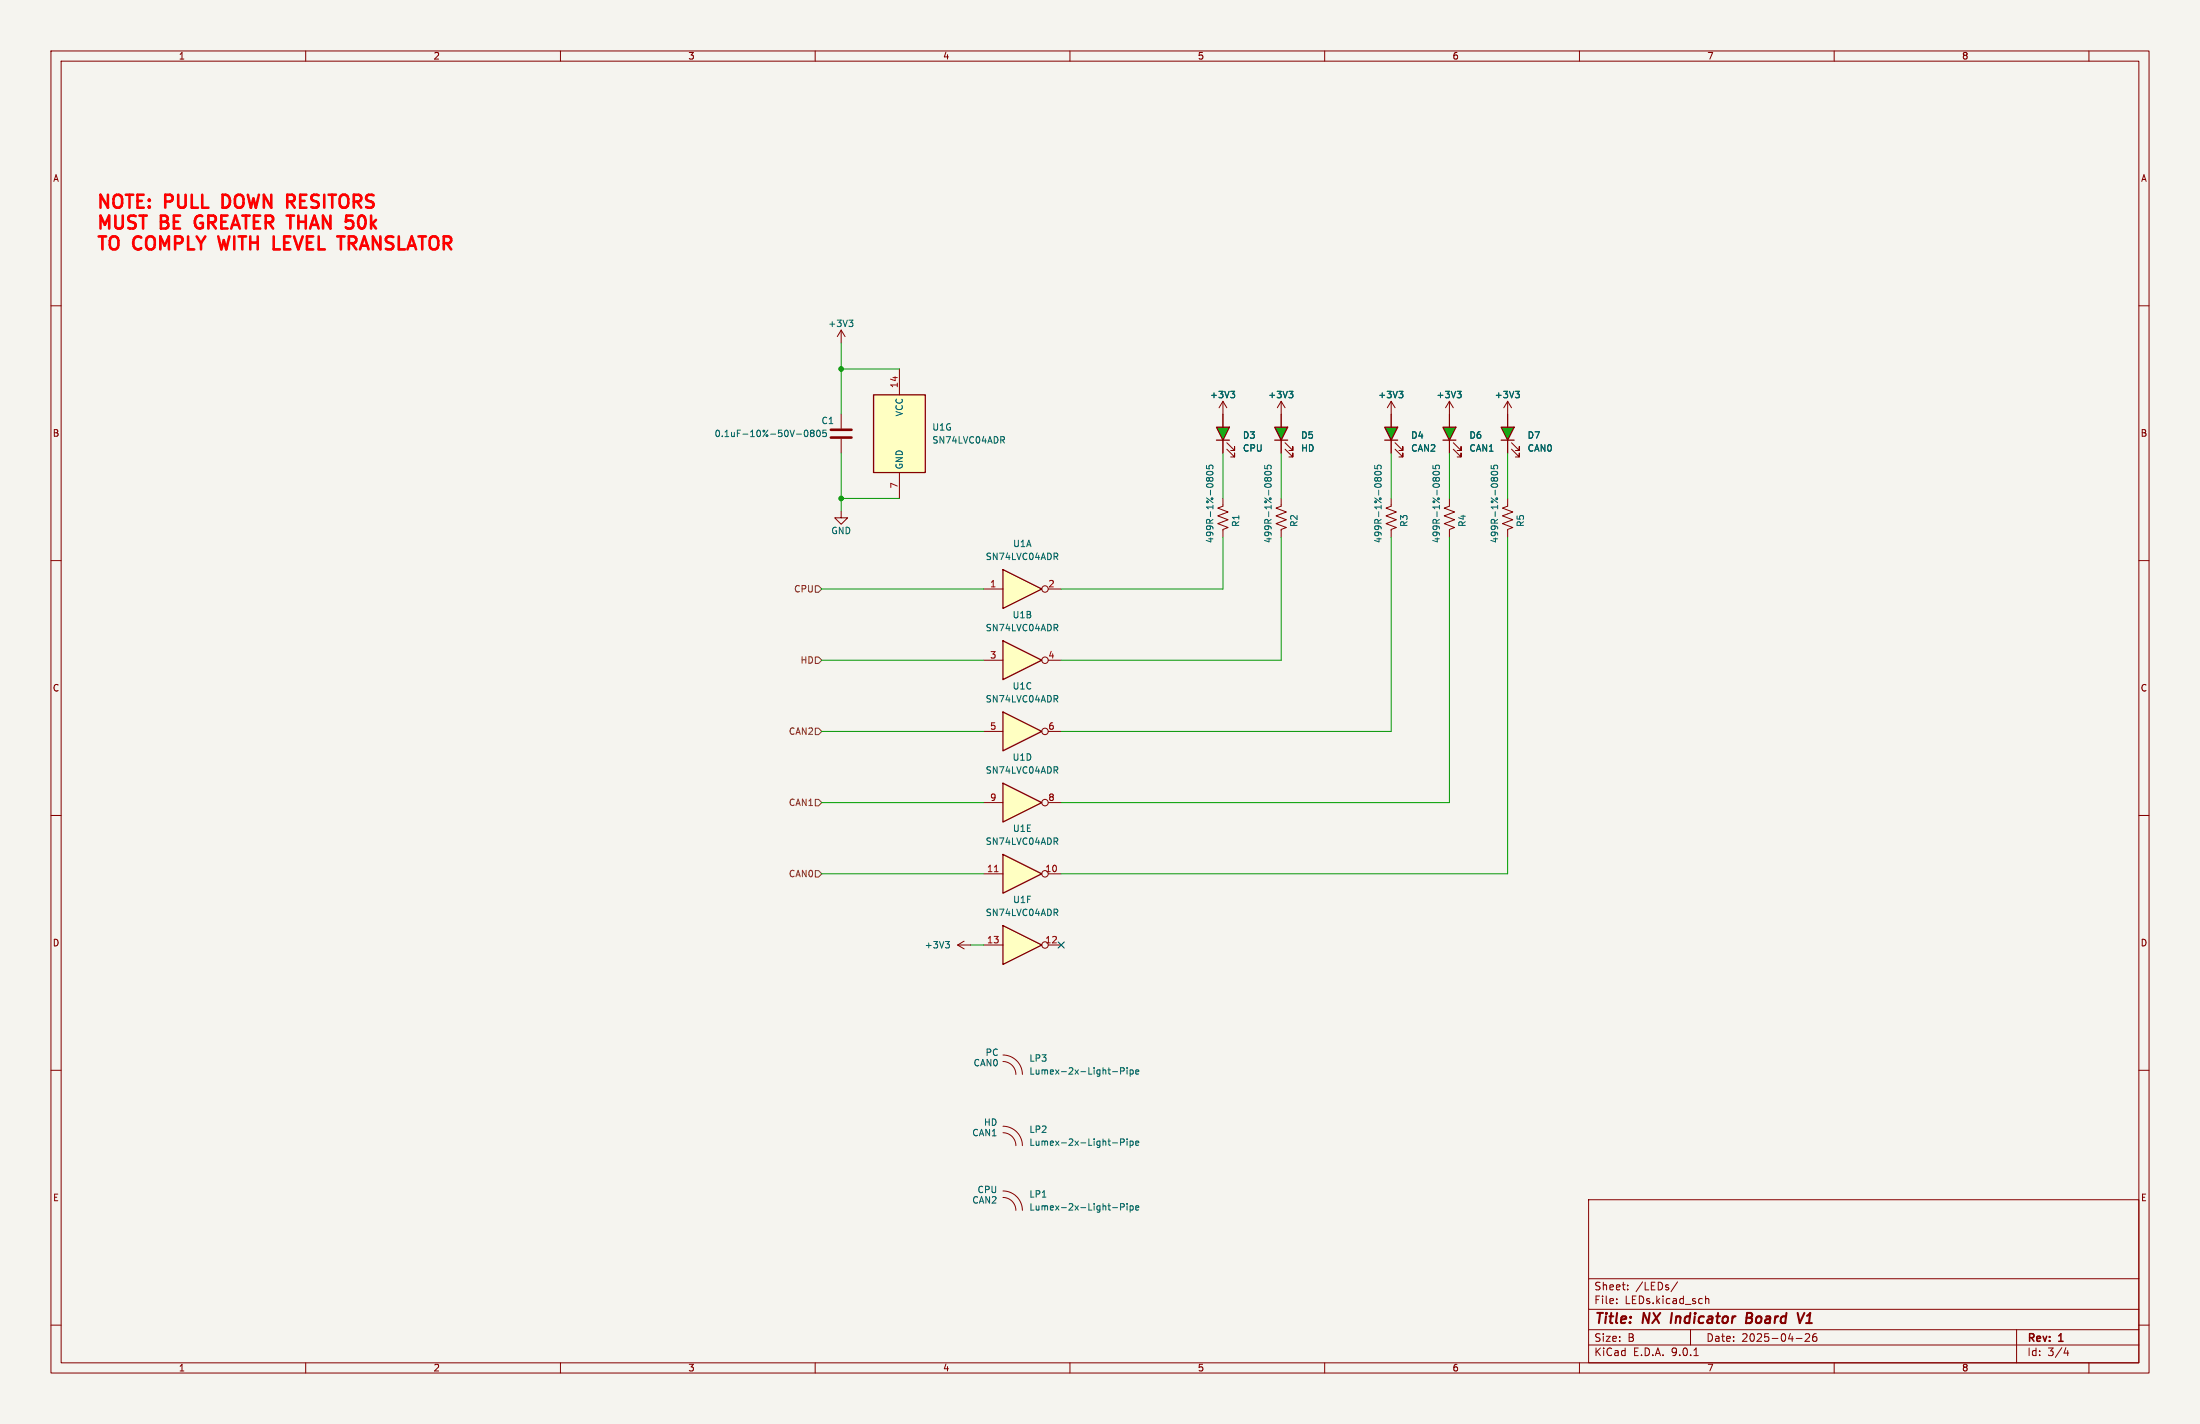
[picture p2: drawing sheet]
<svg xmlns="http://www.w3.org/2000/svg" width="432mm" height="279mm" viewBox="0 0 432 279" stroke-linecap="round" stroke-linejoin="round" font-family="sans-serif">
<path d="M0 0h431.8v279.4h-431.8z" fill="#f5f4ef" stroke="#f5f4ef" stroke-width=".2"/>
<g fill="none" stroke="#840000" stroke-width=".2">
<path d="M10 10h411.8v259.4h-411.8zM12 12h407.8v255.4h-407.8zM60 10v2M110 10v2M160 10v2M210 10v2M260 10v2M310 10v2M360 10v2M410 10v2M10 60h2M419.8 60h2"/>
<path d="M10 110h2M419.8 110h2M10 160h2M419.8 160h2M10 210h2M419.8 210h2M311.8 235.4h108v32h-108zM10 260h2M311.8 256.9h108M311.8 250.9h108M317.3 255.6v.2M317.3 254.9v.1"/>
<path d="M319.5 252.9v.2M319.5 252.2v.1M329.3 251.5l-1.3 1.9M334.8 254.3v1.5M334.8 254.9l.2-.1 .3 .1 .1 .9M419.8 260h2M60 267.4v2M110 267.4v2M160 267.4v2M210 267.4v2M260 267.4v2M310 267.4v2"/>
<path d="M311.8 263.9h108M311.8 260.9h108M331.8 260.9v3M332.5 266h.8M352.5 262.6h1.2M354.3 261.8l.6-.1 .2 .1 .1 .3-.9 1.1h.9M356.5 261.7a.59 .59 0 0 0-.7 .6v.6l.1 .2 .4 .1 .2-.2 .1-.5-.1-.2h-.5l-.2 .2M360 267.4v2M395.8 260.9v6.5M405.5 264.4l-.4 1.1h.9M405.8 265v1M410 267.4v2"/>
</g>
<path d="M328.2 257.6l-.3 2M342.8 258.6h.7M343.5 258.6l.2 .1M343.6 257.6h-.7l-.2 2 .9-.1M343.7 258.5l-.2 .1M354.2 257.6l-1 2M354.5 259.6h1.1M354.9 258.1l-.2 .1" fill="none" stroke="#840000" stroke-width=".4"/>
<path d="M250.2 83.8h2.5l-1.2 2.6z" fill="#00c200"/>
<path d="M251.5 81.3v2.5M251.5 86.4v2.5M252.2 88.1l1.5 1.6v-.8v.8h-.7M252.2 86.9l1.5 1.5v-.8v.8h-.7" fill="none" stroke="#840000" stroke-width=".2"/>
<path d="M250.2 83.8h2.5l-1.2 2.6zM250.2 86.4h2.5" fill="none" stroke="#840000" stroke-width=".25"/>
<path d="M283.2 83.8h2.5l-1.2 2.6z" fill="#00c200"/>
<path d="M251.5 78.7l-.8 1.3M251.5 78.7l.7 1.3M251.5 78.7v2.6M240 97.8v1.5l-1 .4 2 .8-2 .7 2 .8-2 .7 2 .8-1 .4v1.5M251.5 97.8v1.5l-1.1 .4 2.1 .8-2.1 .7 2.1 .8-2.1 .7 2.1 .8-1 .4v1.5M284.5 81.3v2.5M284.5 86.4v2.5M285.2 88.1l1.6 1.6v-.8v.8h-.8M285.2 86.9l1.6 1.5v-.8v.8h-.8" fill="none" stroke="#840000" stroke-width=".2"/>
<path d="M283.2 83.8h2.5l-1.2 2.6zM283.2 86.4h2.5" fill="none" stroke="#840000" stroke-width=".25"/>
<g fill="none" stroke="#006464" stroke-width=".2">
<path d="M253 76.8h.8l-.5 .5M253.5 77.3l.3 .2v.3l-.3 .2M236.8 91.3v.6l.6 .1-.1-.2v-.4l.2-.1h.4l.2 .2-.2 .5M236.9 92.7a.75 .75 0 0 1 1.2 .2 .72 .72 0 0 1-1.3-.1zM237.3 94.2v.1M237.3 93.9l-.2-.2h-.2l-.1 .2 .1 .4M237.3 93.9l.3-.2h.3l.2 .2-.1 .4M237.3 93.9v.3M237.3 94.2l.1 .1M248.2 91.3v.6l.6 .1-.1-.2 .1-.4 .2-.1h.4l.1 .2-.1 .5M248.3 92.7a.75 .75 0 0 1 1.2 .2 .72 .72 0 0 1-1.3-.1zM248.8 93.9l-.3-.2h-.1l-.2 .2 .1 .4"/>
<path d="M248.8 93.9l.2-.2h.4l.1 .2-.1 .4M248.8 94.2l-.1 .1M248.8 93.9v.3M248.8 94.2v.1"/>
</g>
<path d="M196.8 181.6l7.7 3.8-7.7 3.8z" fill="#ffffc2"/>
<path d="M196.8 181.6l7.7 3.8-7.7 3.8z" fill="none" stroke="#840000" stroke-width=".25"/>
<g fill="none" stroke="#840000" stroke-width=".2">
<path d="M240 78.7l-.7 1.3M240 78.7l.8 1.3M240 78.7v2.6M193 185.4h3.8M205.7 185.4h2.6"/>
<circle cx="205.1" cy="185.4" r=".63"/>
</g>
<path d="M241.5 76.8h.8l-.4 .5M242.1 77.3l.2 .2v.3l-.2 .2M207.2 179l.4 .6M207.4 178.4l.2 .2-.2 .4" fill="none" stroke="#006464" stroke-width=".2"/>
<path d="M196.8 167.6l7.7 3.9-7.7 3.8z" fill="#ffffc2"/>
<path d="M196.8 167.6l7.7 3.9-7.7 3.8z" fill="none" stroke="#840000" stroke-width=".25"/>
<g fill="none" stroke="#840000" stroke-width=".2">
<path d="M193 171.5h3.8M205.7 171.5h2.6"/>
<circle cx="205.1" cy="171.4" r=".63"/>
</g>
<path d="M195.2 171h.7" fill="none" stroke="#a90000" stroke-width=".2"/>
<path d="M207.2 165.1l.4 .6M207.4 164.4l.2 .3-.2 .4" fill="none" stroke="#006464" stroke-width=".2"/>
<path d="M196.8 153.7l7.7 3.8-7.7 3.8z" fill="#ffffc2"/>
<path d="M196.8 153.7l7.7 3.8-7.7 3.8z" fill="none" stroke="#840000" stroke-width=".25"/>
<g fill="none" stroke="#840000" stroke-width=".2">
<path d="M193 157.5h3.8M205.7 157.5h2.6"/>
<circle cx="205.1" cy="157.5" r=".63"/>
</g>
<path d="M207.2 151.1l.4 .6M207.4 150.4l.2 .3-.2 .4" fill="none" stroke="#006464" stroke-width=".2"/>
<path d="M294.6 83.8h2.6l-1.3 2.6z" fill="#00c200"/>
<path d="M295.9 81.3v2.5M295.9 86.4v2.5M296.7 88.1l1.5 1.6v-.8v.8h-.8M296.7 86.9l1.5 1.5v-.8v.8h-.8" fill="none" stroke="#840000" stroke-width=".2"/>
<path d="M294.6 83.8h2.6l-1.3 2.6zM294.6 86.4h2.6" fill="none" stroke="#840000" stroke-width=".25"/>
<path d="M238.8 83.8h2.5l-1.3 2.6z" fill="#00c200"/>
<path d="M240 81.3v2.5M240 86.4v2.5M240.8 88.1l1.5 1.6v-.8v.8h-.7M240.8 86.9l1.5 1.5v-.8v.8h-.7M273 97.8v1.5l-1 .4 2.1 .8-2.1 .7 2.1 .8-2.1 .7 2.1 .8-1.1 .4v1.5M284.5 97.8v1.5l-1 .4 2 .8-2 .7 2 .8-2 .7 2 .8-1 .4v1.5M295.9 97.8v1.5l-1 .4 2 .8-2 .7 2 .8-2 .7 2 .8-1 .4v1.5" fill="none" stroke="#840000" stroke-width=".2"/>
<path d="M238.8 83.8h2.5l-1.3 2.6zM238.8 86.4h2.5" fill="none" stroke="#840000" stroke-width=".25"/>
<g fill="none" stroke="#006464" stroke-width=".2">
<path d="M269.8 91.3v.6l.6 .1-.1-.2 .1-.4 .1-.1h.5l.1 .2-.1 .5M269.9 92.7a.75 .75 0 0 1 1.2 .2 .72 .72 0 0 1-1.3-.1zM270.4 93.9l-.3-.2h-.2l-.1 .2 .1 .4M270.4 93.9l.2-.2h.4l.1 .2-.1 .4M270.4 94.2l-.1 .1M270.4 93.9v.3M270.4 94.2v.1M281.2 91.3v.6l.7 .1-.2-.2 .1-.4 .2-.1h.4l.1 .2-.1 .5M281.3 92.7a.75 .75 0 0 1 1.2 .2 .72 .72 0 0 1-1.3-.1zM281.8 93.9l-.2-.2h-.2l-.2 .2 .1 .4M281.8 93.9l.2-.2h.4l.1 .2v.4M281.8 94.2l-.1 .1"/>
<path d="M281.8 93.9v.3M281.8 94.2l.1 .1M292.7 91.3v.6l.6 .1-.1-.2v-.4l.2-.1h.4l.1 .2-.1 .5M292.7 92.7a.75 .75 0 0 1 1.2 .2 .72 .72 0 0 1-1.2-.1zM293.2 94.2v.1M293.2 93.9l-.2-.2h-.2l-.1 .2v.4M293.2 93.9l.3-.2h.3l.1 .2v.4M293.2 93.9v.3M293.2 94.2l.1 .1"/>
</g>
<path d="M196.8 111.8l7.7 3.8-7.7 3.8z" fill="#ffffc2"/>
<path d="M196.8 111.8l7.7 3.8-7.7 3.8z" fill="none" stroke="#840000" stroke-width=".25"/>
<g fill="none" stroke="#840000" stroke-width=".2">
<path d="M193 115.6h3.8M205.7 115.6h2.6"/>
<circle cx="205.1" cy="115.6" r=".63"/>
</g>
<path d="M207.2 109.2l.4 .6M207.4 108.5l.2 .3-.2 .4" fill="none" stroke="#006464" stroke-width=".2"/>
<path d="M196.8 125.7l7.7 3.8-7.7 3.9z" fill="#ffffc2"/>
<path d="M196.8 125.7l7.7 3.8-7.7 3.9z" fill="none" stroke="#840000" stroke-width=".25"/>
<g fill="none" stroke="#840000" stroke-width=".2">
<path d="M193 129.5h3.8M205.7 129.5h2.6"/>
<circle cx="205.1" cy="129.5" r=".63"/>
</g>
<path d="M207.2 123.2l.4 .6M207.4 122.5l.2 .2-.2 .5" fill="none" stroke="#006464" stroke-width=".2"/>
<path d="M196.8 139.7l7.7 3.8-7.7 3.8z" fill="#ffffc2"/>
<path d="M196.8 139.7l7.7 3.8-7.7 3.8z" fill="none" stroke="#840000" stroke-width=".25"/>
<g fill="none" stroke="#840000" stroke-width=".2">
<path d="M284.5 78.7l-.8 1.3M284.5 78.7l.7 1.3M284.5 78.7v2.6M295.9 78.7l-.8 1.3M295.9 78.7l.8 1.3M295.9 78.7v2.6M165.1 81.3v2.8M165.1 86.1v2.8M165.1 100.3v1.3h1.3l-1.3 1.3-1.3-1.3h1.3M193 143.5h3.8M205.7 143.5h2.6M188 185.4l1.2 .8"/>
<path d="M188 185.4h2.5M189.2 184.7l-1.2 .7M196.8 208.3a2.54 2.54 0 0 1 2.6 2.5M196.9 207a3.8 3.8 0 0 1 3.8 3.8M196.8 222.3a2.54 2.54 0 0 1 2.6 2.5M196.8 235a2.54 2.54 0 0 1 2.6 2.5M196.9 221a3.8 3.8 0 0 1 3.8 3.8M196.9 233.7a3.8 3.8 0 0 1 3.8 3.8"/>
<circle cx="205.1" cy="143.5" r=".63"/>
</g>
<g fill="none" stroke="#006464" stroke-width=".2">
<path d="M286 76.8h.8l-.4 .5M286.5 77.3l.3 .2v.3l-.3 .2M297.4 76.8h.8l-.4 .5M298 77.3l.2 .2v.3l-.2 .2M158 84.5l.2-.1a.68 .68 0 0 1 .4 .6 .68 .68 0 0 1-.4 .7 .84 .84 0 0 1-.2-1.2zM159.3 84.9l-.2-.2 .2-.3h.2l.3 .2-.3 .3M159.3 84.9l-.2 .3v.3l.2 .2 .4-.1 .1-.2v-.2l-.3-.3M159.3 84.9h.2M160.4 84.5l.2-.1a.68 .68 0 0 1 .4 .6 .68 .68 0 0 1-.4 .7l-.3-.5zM162.1 84.4h-.6v.6l.2-.1h.4l.1 .2-.1 .4-.1 .2-.5-.2M207.2 137.1l.4 .6M207.4 136.5l.2 .2-.2 .4"/>
<path d="M185.6 184.7h.7l-.4 .5M186.1 185.2l.2 .3v.3l-.2 .2M218.4 210.3h.9M219.9 210.2l.6-.1 .1-.5-.7-.1v1.3M221.2 209.5v.1M221.2 209.9v.9M221.8 209.9v1.3M221.8 210l.4-.1 .2 .3-.1 .5h-.5M222.9 210.3l.6-.1-.1-.2-.3-.1-.2 .2 .1 .6h.4M218.4 224.2h.9M218.4 236.9h.9M219.9 224.1h.6l.1-.5-.7-.1v1.2"/>
<path d="M219.9 236.8h.6l.1-.5-.7-.1v1.2M221.2 223.5v.1M221.2 223.9v.8M221.2 236.2v.1M221.2 236.6v.8M221.8 223.9v1.3M221.8 236.6v1.3M221.8 223.9h.4l.2 .2-.1 .6h-.5M221.8 236.6h.4l.2 .2-.1 .6h-.5M222.9 224.3l.6-.1-.1-.3h-.3l-.2 .2 .1 .6h.4M222.9 237l.6-.1-.1-.3h-.3l-.2 .2 .1 .6h.4"/>
</g>
<path d="M163.1 84.3h4M163.1 85.9h4" fill="none" stroke="#840000" stroke-width=".51"/>
<path d="M271.8 83.8h2.5l-1.3 2.6z" fill="#00c200"/>
<path d="M273 78.7v5.1M273 78.7l-.7 1.3M273 78.7l.8 1.3M273 86.4v2.5M273.8 88.1l1.5 1.6v-.8v.8h-.7M273.8 86.9l1.5 1.5v-.8v.8h-.7" fill="none" stroke="#840000" stroke-width=".2"/>
<path d="M271.8 83.8h2.5l-1.3 2.6zM271.8 86.4h2.5" fill="none" stroke="#840000" stroke-width=".25"/>
<path d="M274.6 76.8h.7l-.4 .5M275.1 77.3l.2 .2v.3l-.2 .2" fill="none" stroke="#006464" stroke-width=".2"/>
<path d="M171.4 77.5h10.2v15.2h-10.2z" fill="#ffffc2"/>
<path d="M171.4 77.5h10.2v15.2h-10.2z" fill="none" stroke="#840000" stroke-width=".25"/>
<g fill="none" stroke="#840000" stroke-width=".2">
<path d="M165.1 64.8l-.8 1.2M165.1 64.8l.8 1.2M165.1 64.8v2.5M176.5 72.4v5.1M176.5 92.7v5.1M240 81.3v2.5M240 86.4v2.5M251.5 81.3v2.5M251.5 86.4v2.5M273 81.3v2.5M273 86.4v2.5M284.5 81.3v2.5"/>
<path d="M284.5 86.4v2.5M295.9 81.3v2.5M295.9 86.4v2.5"/>
</g>
<g fill="none" stroke="#006464" stroke-width=".2">
<path d="M166.6 62.8h.8l-.4 .5M167.2 63.3l.2 .2v.3l-.2 .3M241.5 76.8h.8l-.4 .5M242.1 77.3l.2 .2v.3l-.2 .2M253 76.8h.8l-.5 .5M253.5 77.3l.3 .2v.3l-.3 .2M274.6 76.8h.7l-.4 .5M275.1 77.3l.2 .2v.3l-.2 .2M286 76.8h.8l-.4 .5M286.5 77.3l.3 .2v.3l-.3 .2M297.4 76.8h.8l-.4 .5M298 77.3l.2 .2v.3l-.2 .2"/>
<path d="M196.7 86.3l.4 .6M196.9 85.7l.2 .2-.2 .4"/>
</g>
<path d="M160 114.9h.7l.6 .7-.6 .6h-.7zM160 128.9h.7l.6 .6-.6 .7h-.7zM160 142.9h.7l.6 .6-.6 .6h-.7zM160 156.8h.7l.6 .7-.6 .6h-.7zM160 170.8h.7l.6 .7-.6 .6h-.7z" fill="none" stroke="#725600" stroke-width=".2"/>
<g fill="none" stroke="#009600" stroke-width=".2">
<path d="M165.1 67.3v14M165.1 72.4h11.4M165.1 88.9v11.4M165.1 97.8h11.4M240 88.9v8.9M251.5 88.9v8.9M273 88.9v8.9M284.5 88.9v8.9M295.9 88.9v8.9M161.3 115.6h31.7M240 105.4v10.2h-31.7M251.5 105.4v24.1h-43.2"/>
<path d="M273 105.4v38.1h-64.7M284.5 105.4v52.1h-76.2M295.9 105.4v66.1h-87.6M161.3 129.5h31.7M161.3 143.5h31.7M161.3 157.5h31.7M161.3 171.5h31.7M190.5 185.4h2.5"/>
</g>
<path d="M207.7 184.8l1.2 1.2M208.9 184.8l-1.2 1.2" fill="none" stroke="#000084" stroke-width=".2"/>
<path d="M44.3 38.2h-.6v2.6h.6M56.4 38.2l1.2 .1M57 39.5l.8 1.3M57.6 39.4l-1.2 .1M38.4 42.9a1.76 1.76 0 0 0 .1 1.6M42.8 46.4l.6 2.5M53.7 48.9h1.2" fill="none" stroke="#f00" stroke-width=".51"/>
<g fill="#009600" stroke="#009600" stroke-width=".2">
<circle cx="165.1" cy="72.4" r=".46"/>
<circle cx="165.1" cy="97.8" r=".46"/>
</g>
<g font-size="3.5" fill="#f00">
<text x="18.8" y="41.6">NOTE:</text>
<text x="32.5" y="41.6">PULL</text>
<text x="44.8" y="41.6">DOWN</text>
<text x="58.5" y="41.6">RESITORS</text>
<text x="18.8" y="45.7">MUST</text>
<text x="31.7" y="45.7">BE</text>
<text x="39.5" y="45.7">GREATER THAN</text>
<text x="71.1" y="45.7">50k</text>
<text x="18.8" y="49.8">TO</text>
<text x="26.3" y="49.8">COMPLY</text>
<text x="44.2" y="49.8">WITH</text>
<text x="55.8" y="49.8">LEVEL TRANSLATOR</text>
</g>
<g font-size="2.8" fill="#840000">
<text x="312.8" y="260.3">Title:</text>
<text x="322.5" y="260.3">NX</text>
<text x="328.8" y="260.3">Indicator</text>
<text x="344.3" y="260.3">Board</text>
<text x="355.3" y="260.3">V1</text>
</g>
<g font-size="2.1" fill="#840000">
<text x="312.8" y="256.1">File:</text>
<text x="312.8" y="253.4">Sheet:</text>
<text x="318.9" y="256.1">LEDs.kicad_sch</text>
<text x="321" y="253.4">/LEDs/</text>
<text x="312.8" y="263.5">Size:</text>
<text x="319.5" y="263.5">B</text>
<text x="334.8" y="263.5">Date:</text>
<text x="341.8" y="263.5">2025-04-26</text>
<text x="397.8" y="263.7">Rev:</text>
<text x="404.2" y="263.7">1</text>
<text x="312.8" y="266.3">KiCad</text>
<text x="320.5" y="266.3">E.D.A.</text>
<text x="328.1" y="266.3">9.0.1</text>
<text x="397.8" y="266.3">Id:</text>
<text x="401.9" y="266.3">3/4</text>
</g>
<g font-size="1.8" fill="#840000">
<text x="35" y="11.9">1</text>
<text x="85" y="11.9">2</text>
<text x="135" y="11.9">3</text>
<text x="185" y="11.9">4</text>
<text x="235" y="11.9">5</text>
<text x="285" y="11.9">6</text>
<text x="335" y="11.9">7</text>
<text x="385" y="11.9">8</text>
<text x="10.3" y="35.9">A</text>
<text x="420.1" y="35.9">A</text>
<text x="10.3" y="85.9">B</text>
<text x="420.1" y="85.9">B</text>
<text x="10.3" y="135.9">C</text>
<text x="420.1" y="135.9">C</text>
<text x="10.3" y="185.9">D</text>
<text x="420.1" y="185.9">D</text>
<text x="10.3" y="235.9">E</text>
<text x="420.1" y="235.9">E</text>
<text x="35" y="269.3">1</text>
<text x="85" y="269.3">2</text>
<text x="135" y="269.3">3</text>
<text x="185" y="269.3">4</text>
<text x="235" y="269.3">5</text>
<text x="285" y="269.3">6</text>
<text x="335" y="269.3">7</text>
<text x="385" y="269.3">8</text>
</g>
<g font-size="1.8" fill="#006464">
<text x="162.5" y="64.4">+3V3</text>
<text x="161.1" y="83.4">C1</text>
<text x="177.4" y="81.8" transform="rotate(-90 177.4 81.8)">VCC</text>
<text x="237.4" y="78.3">+3V3</text>
<text x="248.8" y="78.3">+3V3</text>
<text x="270.4" y="78.3">+3V3</text>
<text x="281.8" y="78.3">+3V3</text>
<text x="293.3" y="78.3">+3V3</text>
<text x="140.2" y="86">0.1uF-10%-50V-0805</text>
<text x="182.9" y="87.2">SN74LVC04ADR</text>
<text x="182.9" y="84.7">U1G</text>
<text x="243.8" y="86.3">D3</text>
<text x="243.8" y="88.8">CPU</text>
<text x="255.3" y="86.3">D5</text>
<text x="255.3" y="88.8">HD</text>
<text x="276.9" y="86.3">D4</text>
<text x="276.9" y="88.8">CAN2</text>
<text x="288.3" y="86.3">D6</text>
<text x="288.3" y="88.8">CAN1</text>
<text x="299.7" y="86.3">D7</text>
<text x="299.7" y="88.8">CAN0</text>
<text x="177.4" y="92.2" transform="rotate(-90 177.4 92.2)">GND</text>
<text x="163.1" y="105">GND</text>
<text x="198.7" y="107.5">U1A</text>
<text x="238.4" y="106.7" transform="rotate(-90 238.4 106.7)">499R-1%-0805</text>
<text x="243.4" y="103.5" transform="rotate(-90 243.4 103.5)">R1</text>
<text x="249.8" y="106.7" transform="rotate(-90 249.8 106.7)">499R-1%-0805</text>
<text x="254.9" y="103.5" transform="rotate(-90 254.9 103.5)">R2</text>
<text x="271.4" y="106.7" transform="rotate(-90 271.4 106.7)">499R-1%-0805</text>
<text x="276.5" y="103.5" transform="rotate(-90 276.5 103.5)">R3</text>
<text x="282.8" y="106.7" transform="rotate(-90 282.8 106.7)">499R-1%-0805</text>
<text x="287.9" y="103.5" transform="rotate(-90 287.9 103.5)">R4</text>
<text x="294.2" y="106.7" transform="rotate(-90 294.2 106.7)">499R-1%-0805</text>
<text x="299.3" y="103.5" transform="rotate(-90 299.3 103.5)">R5</text>
<text x="193.4" y="110.1">SN74LVC04ADR</text>
<text x="193.4" y="124.1">SN74LVC04ADR</text>
<text x="198.7" y="121.5">U1B</text>
<text x="198.7" y="135.5">U1C</text>
<text x="193.4" y="138">SN74LVC04ADR</text>
<text x="198.7" y="149.5">U1D</text>
<text x="193.4" y="152">SN74LVC04ADR</text>
<text x="193.4" y="166">SN74LVC04ADR</text>
<text x="198.7" y="163.4">U1E</text>
<text x="193.4" y="179.9">SN74LVC04ADR</text>
<text x="198.7" y="177.4">U1F</text>
<text x="181.4" y="186.3">+3V3</text>
<text x="201.9" y="208.5">LP3</text>
<text x="201.9" y="211">Lumex-2x-Light-Pipe</text>
<text x="201.9" y="225">Lumex-2x-Light-Pipe</text>
<text x="201.9" y="222.5">LP2</text>
<text x="201.9" y="237.7">Lumex-2x-Light-Pipe</text>
<text x="201.9" y="235.2">LP1</text>
</g>
<g font-size="1.8" fill="#a90000">
<text x="176.3" y="76.2" transform="rotate(-90 176.3 76.2)">14</text>
<text x="176.3" y="96" transform="rotate(-90 176.3 96)">7</text>
<text x="194.2" y="115.3">1</text>
<text x="205.7" y="115.3">2</text>
<text x="194.2" y="129.3">3</text>
<text x="205.7" y="129.3">4</text>
<text x="194.2" y="143.3">5</text>
<text x="205.7" y="143.3">6</text>
<text x="194.2" y="157.2">9</text>
<text x="205.7" y="157.2">8</text>
<text x="193.6" y="171.2">11</text>
<text x="205.1" y="171.2">10</text>
<text x="193.6" y="185.2">13</text>
<text x="205.1" y="185.2">12</text>
</g>
<g font-size="1.8" fill="#725600">
<text x="155.8" y="116.4">CPU</text>
<text x="157" y="130.4">HD</text>
<text x="154.7" y="144.4">CAN2</text>
<text x="154.7" y="158.3">CAN1</text>
<text x="154.7" y="172.3">CAN0</text>
</g>
<g font-size="1.8" fill="#0000c2">
<text x="191" y="209.3">CAN0</text>
<text x="193.3" y="207.3">PC</text>
<text x="193" y="221">HD</text>
<text x="190.7" y="223">CAN1</text>
<text x="190.7" y="236.2">CAN2</text>
<text x="191.8" y="234.2">CPU</text>
</g>
</svg>
